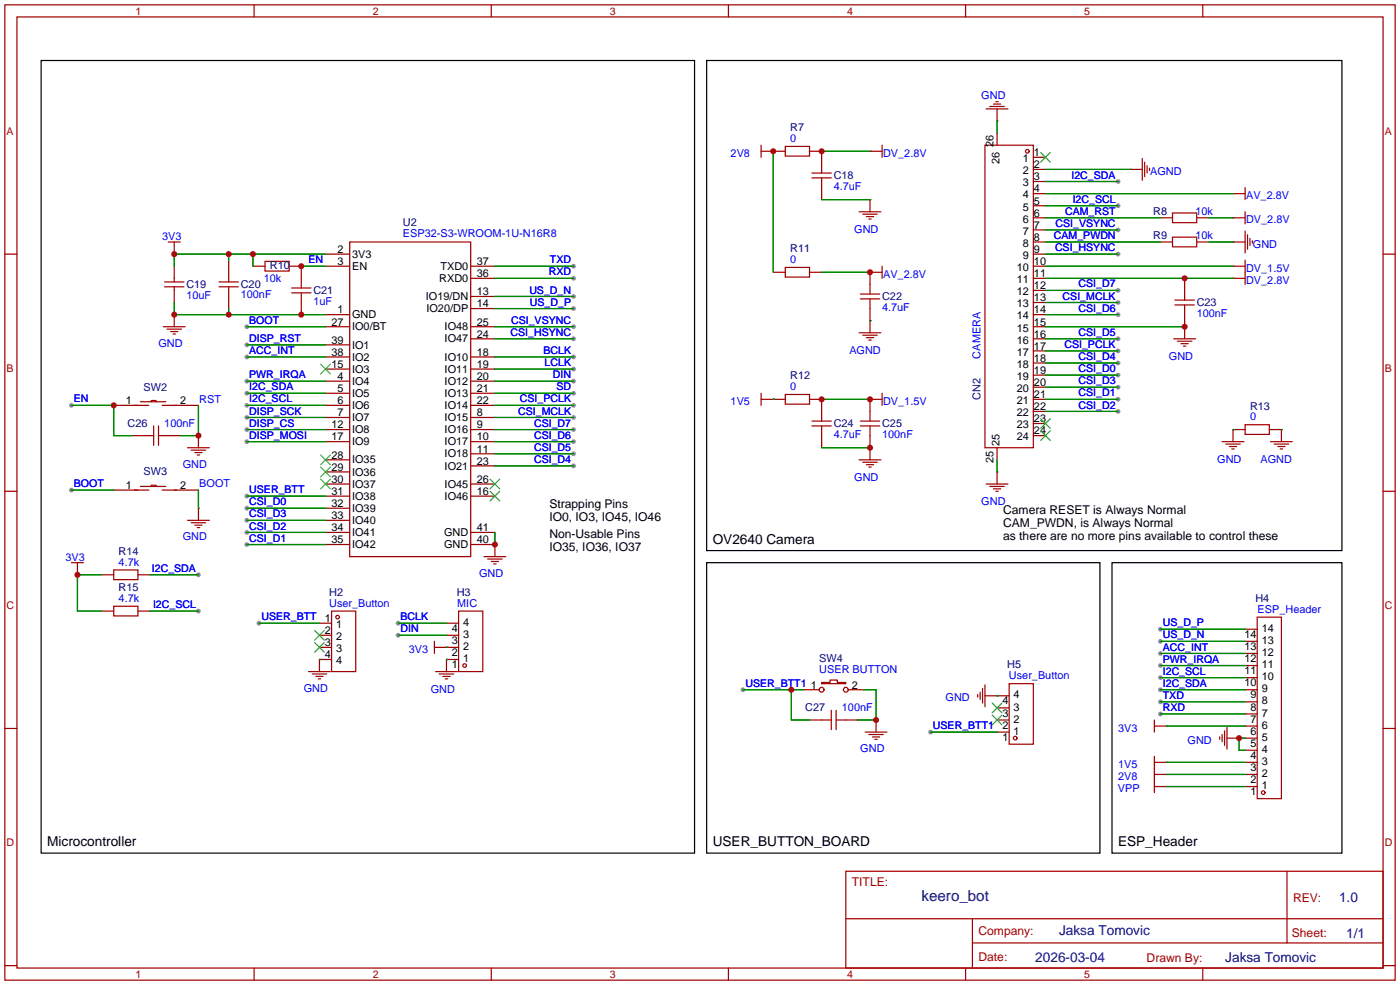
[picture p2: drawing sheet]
<svg xmlns="http://www.w3.org/2000/svg" width="294mm" height="207mm" viewBox="0 0 294 207" stroke-linecap="round" stroke-linejoin="round" font-family="sans-serif">
<g fill="#999">
<circle cx="51.8" cy="68.6" r=".51"/>
<circle cx="15" cy="85.1" r=".51"/>
<circle cx="15" cy="102.9" r=".51"/>
<circle cx="120.4" cy="62.2" r=".51"/>
<circle cx="120.4" cy="64.8" r=".51"/>
<circle cx="51.8" cy="72.4" r=".51"/>
<circle cx="51.8" cy="74.9" r=".51"/>
<circle cx="51.8" cy="80" r=".51"/>
<circle cx="51.8" cy="85.1" r=".51"/>
<circle cx="51.8" cy="82.6" r=".51"/>
<circle cx="51.8" cy="87.6" r=".51"/>
<circle cx="51.8" cy="92.7" r=".51"/>
<circle cx="41.7" cy="120.7" r=".51"/>
<circle cx="41.7" cy="128.3" r=".51"/>
<circle cx="234.7" cy="86.4" r=".51"/>
<circle cx="234.7" cy="83.8" r=".51"/>
<circle cx="234.7" cy="81.3" r=".51"/>
<circle cx="234.7" cy="78.7" r=".51"/>
<circle cx="234.7" cy="76.2" r=".51"/>
<circle cx="234.7" cy="71.1" r=".51"/>
<circle cx="234.7" cy="61" r=".51"/>
<circle cx="234.7" cy="63.5" r=".51"/>
<circle cx="234.7" cy="66" r=".51"/>
<circle cx="234.7" cy="53.3" r=".51"/>
<circle cx="234.7" cy="48.3" r=".51"/>
<circle cx="234.7" cy="43.2" r=".51"/>
<circle cx="234.7" cy="38.1" r=".51"/>
<circle cx="51.8" cy="90.2" r=".51"/>
<circle cx="51.8" cy="104.1" r=".51"/>
<circle cx="120.4" cy="74.9" r=".51"/>
<circle cx="120.4" cy="77.5" r=".51"/>
<circle cx="120.4" cy="80" r=".51"/>
<circle cx="120.4" cy="82.6" r=".51"/>
<circle cx="51.8" cy="109.2" r=".51"/>
<circle cx="51.8" cy="111.8" r=".51"/>
<circle cx="51.8" cy="114.3" r=".51"/>
<circle cx="120.4" cy="95.3" r=".51"/>
<circle cx="120.4" cy="92.7" r=".51"/>
<circle cx="120.4" cy="90.2" r=".51"/>
<circle cx="120.4" cy="87.6" r=".51"/>
<circle cx="51.8" cy="106.7" r=".51"/>
<circle cx="120.4" cy="85.1" r=".51"/>
<circle cx="120.4" cy="97.8" r=".51"/>
<circle cx="120.4" cy="68.6" r=".51"/>
<circle cx="120.4" cy="71.1" r=".51"/>
<circle cx="234.7" cy="73.7" r=".51"/>
<circle cx="156" cy="144.8" r=".51"/>
<circle cx="54.4" cy="130.8" r=".51"/>
<circle cx="195.3" cy="153.7" r=".51"/>
<circle cx="83.6" cy="130.8" r=".51"/>
<circle cx="83.6" cy="133.4" r=".51"/>
<circle cx="120.4" cy="58.4" r=".51"/>
<circle cx="120.4" cy="55.9" r=".51"/>
<circle cx="243.6" cy="139.7" r=".51"/>
<circle cx="243.6" cy="137.2" r=".51"/>
<circle cx="243.6" cy="132.1" r=".51"/>
<circle cx="243.6" cy="134.6" r=".51"/>
<circle cx="243.6" cy="142.2" r=".51"/>
<circle cx="243.6" cy="144.8" r=".51"/>
<circle cx="243.6" cy="147.3" r=".51"/>
<circle cx="243.6" cy="149.9" r=".51"/>
</g>
<g fill="none" stroke="#a10000" stroke-width=".25">
<path d="M1 1h291.9v204.7h-291.9zM3.6 3.6h286.7v199.6h-286.7zM53.3 1v2.6M103.1 1v2.6M152.9 1v2.6M202.7 1v2.6M252.5 1v2.6M159.8 31.8h5M159.8 30.5v2.5M162.3 31.8h.1M164.8 30.7h5.1v2.1h-5.1zM169.9 31.8h2.6v4.5"/>
<path d="M170.4 36.3h4.1M170.4 37.3h4.1M172.5 37.3v4.6M182.6 31.8h.1M182.6 31.8h2.6M185.2 30.5v2.5M206.8 30.5h10.1v63.5h-10.1zM207 22.9h4.6M207.8 22.4h3M208.5 21.8h1.6M209 21.3h.5M209.3 25.4h.1"/>
<path d="M209.3 22.9v2.5M209.3 27.9v2.6M216.9 35.6h2.6M216.9 33h2.6M216.9 38.1h2.6M237.2 35.6h.1M237.2 35.6h2.6M239.8 33.3v4.5M240.3 34v3.1M240.8 34.8v1.5M241.3 35.3v.5M261.4 39.4v2.5"/>
<path d="M1 53.3h2.6M34.5 59.2h4.1M35.3 50.8h2.5M36.6 53.3h.1M36.6 50.8v2.5M36.6 55.9v3.3M46 59.2h4M48 54.6v4.6M53.1 55.9h2.5M55.6 54.9h5.1v2h-5.1zM60.7 55.9h2.5v4.6M68.3 53.3h5.1"/>
<path d="M68.3 55.9h5.1M73.4 50.8h25.4v66h-25.4zM98.8 55.9h5.1M98.8 58.4h5.1M162.3 57.2h2.5M164.8 56.1h5.1v2.1h-5.1zM169.9 57.2h2.6M180.3 44.5h4.6M181.1 45h3M181.9 45.5h1.5M182.4 46h.5M182.6 41.9h.1"/>
<path d="M182.6 57.2h.1M182.6 41.9v2.6M182.6 57.2v4.5M182.6 57.2h2.6M185.2 55.9v2.5M216.9 53.3h2.6M216.9 55.9h2.6M216.9 50.8h2.6M216.9 58.4h2.6M216.9 40.6h2.6M216.9 43.2h2.6M216.9 45.7h2.6"/>
<path d="M216.9 48.3h2.6M243.6 50.8h2.5M243.6 45.7h2.5M246.1 44.7h5.1v2h-5.1zM246.1 49.8h5.1v2h-5.1zM248.7 58.4v4.6M251.2 50.8h2.5M251.2 45.7h2.5M258.8 55.9h.1M258.8 50.8h.1M258.8 40.6h.1M258.8 58.4h.1"/>
<path d="M258.8 45.7h.1M258.8 55.9h2.6M258.8 50.8h2.6M258.8 58.4h2.6M258.8 40.6h2.6M258.8 45.7h2.6M261.4 44.5v2.5M261.4 48.5v4.6M261.4 54.6v5.1M261.9 49.3v3M262.4 50v1.6M262.9 50.5v.6"/>
<path d="M290.3 53.3h2.6M34.3 68.6h4.6M34.5 60.2h4.1M35.1 69.1h3M35.8 69.6h1.5M36.3 70.1h.5M36.6 66h.1M36.6 60.2v3.3M36.6 66v2.6M46 60.2h4M48 60.2v4.6M61.2 60.5h4.1"/>
<path d="M61.2 61.5h4.1M63.2 61.5v4.5M68.3 68.6h5.1M68.3 66h5.1M68.3 77.5h5.1M68.3 74.9h5.1M68.3 72.4h5.1M98.8 68.6h5.1M98.8 64.8h5.1M98.8 62.2h5.1M98.8 71.1h5.1M98.8 77.5h5.1"/>
<path d="M98.8 74.9h5.1M180.3 69.9h4.6M180.6 61.7h4.1M180.6 62.7h4.1M181.1 70.4h3M181.9 70.9h1.5M182.4 71.4h.5M182.6 67.3h.1M182.6 62.7v7.2M216.9 68.6h2.6M216.9 66h2.6M216.9 71.1h2.6"/>
<path d="M216.9 61h2.6M216.9 63.5h2.6M216.9 73.7h2.6M216.9 76.2h2.6M216.9 78.7h2.6M246.4 71.1h4.6M246.6 63h4.1M246.6 64h4.1M247.1 71.6h3.1M247.9 72.1h1.5M248.4 72.6h.5M248.7 68.6h.1"/>
<path d="M248.7 64v7.1M23.9 85.1h7.3M27.7 91.4h4.6M29.5 84.3h5.3M31.7 84.3v-.2h1.1v.2M32.3 89.4v4.1M33.3 89.4v4.1M33.3 91.4h4.5M34 85.1h7.7M39.4 94h4.5M40.1 94.5h3.1M40.9 95h1.5"/>
<path d="M41.4 95.5h.5M41.7 91.4h.1M41.7 91.4v2.6M68.3 85.1h5.1M68.3 90.2h5.1M68.3 92.7h5.1M68.3 87.6h5.1M68.3 82.6h5.1M68.3 80h5.1M68.3 96.5h5.1M68.3 99.1h5.1M98.8 85.1h5.1"/>
<path d="M98.8 90.2h5.1M98.8 95.3h5.1M98.8 92.7h5.1M98.8 87.6h5.1M98.8 82.6h5.1M98.8 80h5.1M98.8 97.8h5.1M159.8 83.8h5M159.8 82.6v2.5M162.3 83.8h.1M164.8 82.8h5.1v2h-5.1zM169.9 83.8h2.6v4.6"/>
<path d="M170.4 88.4h4.1M170.4 89.4h4.1M172.5 89.4v4.6M180.3 96.5h4.6M180.6 88.4h4.1M180.6 89.4h4.1M181.1 97h3M181.9 97.5h1.5M182.4 98h.5M182.6 83.8h.1M182.6 94h.1M182.6 83.8h2.6"/>
<path d="M182.6 83.8v4.6M182.6 89.4v7.1M185.2 82.6v2.5M209.3 99.1h.1M209.3 94v2.5M209.3 99.1v2.5M216.9 91.4h2.6M216.9 81.3h2.6M216.9 83.8h2.6M216.9 86.4h2.6M216.9 88.9h2.6M256.5 92.7h4.6"/>
<path d="M257.3 93.2h3M258.1 93.7h1.5M258.6 94.2h.5M258.8 90.2h.1M258.8 90.2h2.6M258.8 90.2v2.5M261.4 89.2h5v2h-5zM266.4 90.2h2.6M266.7 92.7h4.6M267.5 93.2h3M268.2 93.7h1.5M268.7 94.2h.5"/>
<path d="M269 90.2h.1M269 90.2v2.5M1 103.1h2.6M15 118.1h2.5M16.3 118.1v2.6M23.9 119.6h5.1v2.1h-5.1zM23.9 102.9h7.3M29.5 102.1h5.3M31.7 102.1v-.2h1.1v.2M34 102.9h7.7M39.4 109.2h4.5M40.1 109.7h3.1"/>
<path d="M40.9 110.2h1.5M41.4 110.7h.5M41.7 106.7h.1M41.7 106.7v2.5M68.3 109.2h5.1M68.3 111.8h5.1M68.3 101.6h5.1M68.3 104.1h5.1M68.3 106.7h5.1M68.3 114.3h5.1M98.8 111.8h5.1M98.8 101.6h5.1"/>
<path d="M98.8 104.1h5.1M98.8 114.3h5.1M101.6 116.8h4.6M102.4 117.3h3M103.1 117.9h1.5M103.6 118.4h.5M103.9 114.3h.1M103.9 114.3v2.5M207 101.6h4.6M207.8 102.1h3M208.5 102.6h1.6M209 103.1h.5"/>
<path d="M290.3 103.1h2.6M16.3 120.7h.1M21.3 128.3h2.6M21.3 120.7h2.6M23.9 127.3h5.1v2h-5.1zM29 128.3h2.5M29 120.7h2.5M67.1 138.4h.1M67.1 138.4h2.5M67.1 135.9h2.5M67.1 133.4h2.5M67.1 130.8h2.5"/>
<path d="M67.1 138.4v2.6M69.6 128.3h5.1v12.7h-5.1zM91.2 135.9h5.1M91.2 134.6v2.6M93.7 135.9h.1M93.7 138.4h.1M93.7 138.4h2.6M93.7 133.4h2.6M93.7 130.8h2.6M93.7 138.4v2.6M96.3 128.3h5v12.7h-5zM261.4 139.7h2.5"/>
<path d="M261.4 137.2h2.5M261.4 134.6h2.5M261.4 132.1h2.5M263.9 129.5h5.1v38.1h-5.1zM1 152.9h2.6M64.8 141h4.5M65.5 141.5h3.1M66.3 142h1.5M66.8 142.5h.5M91.4 141h4.6M92.2 141.5h3M93 142h1.5"/>
<path d="M93.5 142.5h.5M168.7 144.8h3.3M169.9 151.1h4.6M172.5 143.3h1.7v-.6h1.6v.6h1.7v.2h-5zM174.5 149.1v4.1M175.5 151.1h4.6M175.5 149.1v4.1M178.1 144.8h3.3M181.6 153.7h4.6M182.4 154.2h3M183.1 154.7h1.6M183.6 155.2h.5"/>
<path d="M183.9 151.1h.1M183.9 151.1v2.6M205.2 145.8v.5M205.7 145.3v1.5M206.2 144.5v3.1M206.8 146.1h5M206.8 143.8v4.5M209.3 146.1h.1M209.3 153.7h2.5M209.3 151.1h2.5M209.3 148.6h2.5M211.8 143.5h5.1v12.7h-5.1z"/>
<path d="M242.3 152.4h2.6M242.3 151.1v2.6M242.3 158.8v7.6M244.9 152.4h.1M256 154.7v.5M256.5 154.2v1.5M257 153.4v3.1M257.6 154.9h2.5M257.6 152.7v4.5M260.1 154.9h.1M261.4 144.8h2.5M261.4 157.5h2.5"/>
<path d="M261.4 154.9h2.5M261.4 152.4h2.5M261.4 149.9h2.5M261.4 147.3h2.5M261.4 142.2h2.5M290.3 152.9h2.6M242.3 165.1h2.6M242.3 162.6h2.6M242.3 160h2.6M244.9 165.1h.1M244.9 160h.1M244.9 162.6h.1"/>
<path d="M261.4 165.1h2.5M261.4 162.6h2.5M261.4 160h2.5M177.5 182.9h112.8v20.3h-112.8zM177.6 192.8h112.6M204.1 197.9h86.1M204.1 192.8v10.2M270.2 182.9v15M1 202.7h2.6M53.3 203.2v2.5M103.1 203.2v2.5M152.9 203.2v2.5"/>
<path d="M202.7 203.2v2.5M252.5 203.2v2.5M290.3 202.7h2.6"/>
<circle cx="215.6" cy="31.8" r=".38"/>
<circle cx="70.9" cy="129.5" r=".38"/>
<circle cx="97.5" cy="139.7" r=".38"/>
<circle cx="172.5" cy="144.8" r=".51"/>
<circle cx="177.5" cy="144.8" r=".51"/>
<circle cx="213.1" cy="154.9" r=".38"/>
<circle cx="265.2" cy="166.4" r=".38"/>
</g>
<g fill="none" stroke="#3c3" stroke-width=".25">
<path d="M218.4 32l2.1 2M220.5 32l-2.1 2M67.3 76.5l2 2M69.3 76.5l-2 2M67.3 95.5l2 2M67.3 98l2 2.1M69.3 95.5l-2 2M69.3 98l-2 2.1M218.4 87.9l2.1 2M218.4 90.4l2.1 2.1M220.5 87.9l-2.1 2M220.5 90.4l-2.1 2.1"/>
<path d="M67.3 100.6l2 2M69.3 100.6l-2 2M102.9 100.6l2 2M102.9 103.1l2 2.1M104.9 100.6l-2 2M104.9 103.1l-2 2.1M66 132.3l2.1 2.1M66 134.9l2.1 2M68.1 132.3l-2.1 2.1M68.1 134.9l-2.1 2M208.3 150.1l2 2M208.3 147.6l2 2"/>
<path d="M210.3 150.1l-2 2M210.3 147.6l-2 2"/>
</g>
<path d="M8.6 12.7h137.2v166.4h-137.2zM148.3 12.7h133.4v102.9h-133.4zM148.3 118.1h82.6v61h-82.6zM233.4 118.1h48.3v61h-48.3z" fill="none" stroke="#000" stroke-width=".25"/>
<g fill="none" stroke="#008700" stroke-width=".25">
<path d="M162.3 31.8v25.4M172.5 31.8h10.1M209.3 25.4v2.5M219.5 35.6h17.7M219.5 38.1h15.2M48 53.3v1.3M53.1 53.3v2.6M63.2 55.9h5.1M68.3 53.3h-31.7v2.6M103.9 55.9h16.5M103.9 58.4h16.5M172.5 41.9h10.1"/>
<path d="M172.5 57.2h10.1M219.5 53.3h15.2M219.5 55.9h39.3M219.5 58.4h39.3M219.5 50.8h24.1M219.5 48.3h15.2M219.5 45.7h24.1M219.5 40.6h39.3M219.5 43.2h15.2M253.7 50.8h5.1M253.7 45.7h5.1M36.6 63.5v2.5h31.7"/>
<path d="M48 64.8v1.2M51.8 68.6h16.5M51.8 72.4h16.5M51.8 74.9h16.5M103.9 68.6h16.5M103.9 62.2h16.5M103.9 64.8h16.5M103.9 74.9h16.5M103.9 71.1h16.5M103.9 77.5h16.5M182.6 67.3h.1M219.5 66h15.2"/>
<path d="M219.5 68.6h29.2M219.5 78.7h15.2M219.5 76.2h15.2M219.5 71.1h15.2M219.5 61h15.2M219.5 63.5h15.2M219.5 73.7h15.2M15 85.1h8.9v6.3h3.8M41.7 85.1v6.3h-3.9M51.8 85.1h16.5M51.8 80h16.5M51.8 82.6h16.5"/>
<path d="M51.8 87.6h16.5M51.8 92.7h16.5M51.8 90.2h16.5M103.9 85.1h16.5M103.9 80h16.5M103.9 82.6h16.5M103.9 87.6h16.5M103.9 92.7h16.5M103.9 90.2h16.5M103.9 95.3h16.5M103.9 97.8h16.5M162.3 83.8h.1"/>
<path d="M172.5 83.8h10.1M172.5 94h10.1M209.3 96.5v2.6M219.5 86.4h15.2M219.5 83.8h15.2M219.5 81.3h15.2M258.8 90.2h.1M269 90.2h.1M15 102.9h8.9M41.7 102.9v3.8M51.8 104.1h16.5M51.8 109.2h16.5"/>
<path d="M51.8 111.8h16.5M51.8 114.3h16.5M51.8 106.7h16.5M103.9 111.8v2.5M21.3 120.7h-5v7.6h5M31.5 120.7h10.2M31.5 128.3h10.2M54.4 130.8h12.7M67.1 138.4h.1M83.6 130.8h10.1M83.6 133.4h10.1M93.7 138.4h.1"/>
<path d="M93.7 135.9h.1M243.6 139.7h17.8M243.6 137.2h17.8M243.6 132.1h17.8M243.6 134.6h17.8M156 144.8h12.7M166.1 144.8v6.3h3.8M181.4 144.8h2.5v6.3h-3.8M195.3 153.7h14M209.3 146.1h.1M243.6 144.8h17.8M243.6 142.2h17.8"/>
<path d="M243.6 147.3h17.8M243.6 149.9h17.8M244.9 152.4h16.5M261.4 154.9h-1.3v2.6h1.3M244.9 160h16.5M244.9 162.6h16.5M244.9 165.1h16.5"/>
</g>
<g fill="#c00">
<circle cx="63.2" cy="66" r=".63"/>
<circle cx="48" cy="66" r=".63"/>
<circle cx="36.6" cy="66" r=".63"/>
<circle cx="36.6" cy="53.3" r=".63"/>
<circle cx="53.1" cy="53.3" r=".63"/>
<circle cx="48" cy="53.3" r=".63"/>
<circle cx="63.2" cy="55.9" r=".63"/>
<circle cx="23.9" cy="85.1" r=".63"/>
<circle cx="41.7" cy="91.4" r=".63"/>
<circle cx="103.9" cy="114.3" r=".63"/>
<circle cx="16.3" cy="120.6" r=".63"/>
<circle cx="248.7" cy="68.6" r=".63"/>
<circle cx="248.7" cy="58.4" r=".63"/>
<circle cx="172.5" cy="31.7" r=".63"/>
<circle cx="182.6" cy="57.1" r=".63"/>
<circle cx="162.3" cy="31.7" r=".63"/>
<circle cx="182.6" cy="94" r=".63"/>
<circle cx="182.6" cy="83.8" r=".63"/>
<circle cx="172.5" cy="83.8" r=".63"/>
<circle cx="183.9" cy="151.1" r=".63"/>
<circle cx="166.1" cy="144.8" r=".63"/>
<circle cx="260.1" cy="154.9" r=".63"/>
</g>
<text font-size="3.2" fill="#000080" x="193.5" y="189.2">keero_bot</text>
<g font-size="2.9">
<text x="149.6" y="114.1">OV2640 Camera</text>
<text x="9.9" y="177.6">Microcontroller</text>
<text x="149.6" y="177.6">USER_BUTTON_BOARD</text>
<text x="234.7" y="177.6">ESP_Header</text>
</g>
<g font-size="2.9" fill="#000080">
<text x="281.1" y="189.4">1.0</text>
<text x="222.3" y="196.3">Jaksa Tomovic</text>
<text x="282.6" y="196.8">1/1</text>
<text x="217.3" y="201.9">2026-03-04</text>
<text x="257.2" y="201.8">Jaksa Tomovic</text>
</g>
<g font-size="2.5">
<text x="115.3" y="106.5">Strapping Pins</text>
<text x="210.6" y="107.8">Camera RESET is Always Normal</text>
<text x="115.3" y="109.4">IO0, IO3, IO45, IO46</text>
<text x="115.3" y="112.9">Non-Usable Pins</text>
<text x="210.6" y="110.6">CAM_PWDN, is Always Normal</text>
<text x="210.6" y="113.5">as there are no more pins available to control these</text>
<text x="115.3" y="115.7">IO35, IO36, IO37</text>
</g>
<g font-size="2.5" fill="#a00000">
<text x="178.8" y="186">TITLE:</text>
<text x="271.4" y="189.4">REV:</text>
<text x="205.4" y="196.3">Company:</text>
<text x="271.2" y="196.7">Sheet:</text>
<text x="205.4" y="201.8">Date:</text>
<text x="240.7" y="201.9">Drawn By:</text>
</g>
<g font-size="2.3" fill="#00f">
<text x="206" y="20.7">GND</text>
<text x="165.9" y="29.8">0</text>
<text x="153.4" y="32.9">2V8</text>
<text x="185.4" y="32.9">DV_2.8V</text>
<text x="175" y="39.8">4.7uF</text>
<text x="241.4" y="36.7">AGND</text>
<text x="261.6" y="41.8">AV_2.8V</text>
<text x="250.9" y="45.1">10k</text>
<text x="261.6" y="46.9">DV_2.8V</text>
<text x="34" y="50.4">3V3</text>
<text x="84.6" y="49.8">ESP32-S3-WROOM-1U-N16R8</text>
<text x="179.3" y="48.9">GND</text>
<text x="250.9" y="50.2">10k</text>
<text x="263" y="52">GND</text>
<text x="55.4" y="59.1">10k</text>
<text x="165.9" y="55.2">0</text>
<text x="185.4" y="58.3">AV_2.8V</text>
<text x="261.6" y="57.1">DV_1.5V</text>
<text x="261.6" y="59.6">DV_2.8V</text>
<text x="39.1" y="62.7">10uF</text>
<text x="50.5" y="62.6">100nF</text>
<text x="65.8" y="63.9">1uF</text>
<text x="185.2" y="65.2">4.7uF</text>
<text x="251.2" y="66.5">100nF</text>
<text x="33.3" y="72.8">GND</text>
<text x="178.3" y="74.3">AGND</text>
<text x="205.8" y="75.3" transform="rotate(-90 205.8 75.3)">CAMERA</text>
<text x="245.4" y="75.6">GND</text>
<text x="165.9" y="81.9">0</text>
<text x="34.5" y="89.6">100nF</text>
<text x="41.8" y="84.5">RST</text>
<text x="153.4" y="85">1V5</text>
<text x="185.4" y="85">DV_1.5V</text>
<text x="262.4" y="88.3">0</text>
<text x="175" y="91.9">4.7uF</text>
<text x="185.2" y="91.9">100nF</text>
<text x="38.4" y="98.2">GND</text>
<text x="179.3" y="101">GND</text>
<text x="255.5" y="97.2">GND</text>
<text x="264.6" y="97.3">AGND</text>
<text x="41.8" y="102.3">BOOT</text>
<text x="206" y="106.1">GND</text>
<text x="38.4" y="113.4">GND</text>
<text x="13.7" y="117.8">3V3</text>
<text x="24.9" y="118.7">4.7k</text>
<text x="100.6" y="121.1">GND</text>
<text x="24.9" y="126.4">4.7k</text>
<text x="69.1" y="127.4">User_Button</text>
<text x="96" y="127.4">MIC</text>
<text x="264" y="128.6">ESP_Header</text>
<text x="85.8" y="137.1">3V3</text>
<text x="172" y="141.3">USER BUTTON</text>
<text x="211.8" y="142.6">User_Button</text>
<text x="63.8" y="145.2">GND</text>
<text x="90.4" y="145.5">GND</text>
<text x="176.7" y="149.3">100nF</text>
<text x="198.5" y="147.2">GND</text>
<text x="234.7" y="153.6">3V3</text>
<text x="180.6" y="157.9">GND</text>
<text x="234.7" y="161.2">1V5</text>
<text x="249.3" y="156.1">GND</text>
<text x="234.7" y="166.3">VPP</text>
<text x="234.7" y="163.7">2V8</text>
</g>
<g font-size="2.3" fill="#000080">
<text x="165.9" y="27.6">R7</text>
<text x="175" y="37.5">C18</text>
<text x="84.6" y="47.5">U2</text>
<text x="242.1" y="45.1">R8</text>
<text x="165.9" y="53">R11</text>
<text x="242.1" y="50.2">R9</text>
<text x="56.6" y="56.6">R10</text>
<text x="39.1" y="60.4">C19</text>
<text x="50.5" y="60.5">C20</text>
<text x="65.8" y="61.7">C21</text>
<text x="185.2" y="62.9">C22</text>
<text x="251.2" y="64.3">C23</text>
<text x="30.2" y="82">SW2</text>
<text x="165.9" y="79.6">R12</text>
<text x="205.8" y="84" transform="rotate(-90 205.8 84)">CN2</text>
<text x="26.8" y="89.6">C26</text>
<text x="175" y="89.6">C24</text>
<text x="185.2" y="89.7">C25</text>
<text x="262.4" y="86">R13</text>
<text x="30.2" y="99.8">SW3</text>
<text x="24.9" y="116.5">R14</text>
<text x="24.9" y="124.1">R15</text>
<text x="69.1" y="125.1">H2</text>
<text x="95.9" y="125.1">H3</text>
<text x="263.5" y="126.4">H4</text>
<text x="172" y="139.1">SW4</text>
<text x="211.4" y="140.3">H5</text>
<text x="169" y="149.3">C27</text>
</g>
<g font-size="2.3">
<text x="208.6" y="30.8" transform="rotate(-90 208.6 30.8)">26</text>
<text x="209.8" y="34.4" transform="rotate(-90 209.8 34.4)">26</text>
<text x="214.7" y="34">1</text>
<text x="217" y="32.8">1</text>
<text x="217" y="35.3">2</text>
<text x="214.7" y="36.6">2</text>
<text x="214.7" y="39.1">3</text>
<text x="214.7" y="41.7">4</text>
<text x="217" y="37.8">3</text>
<text x="217" y="40.4">4</text>
<text x="214.7" y="44.2">5</text>
<text x="214.7" y="46.7">6</text>
<text x="217" y="42.9">5</text>
<text x="217" y="45.5">6</text>
<text x="70.9" y="53.1">2</text>
<text x="214.7" y="49.3">7</text>
<text x="214.7" y="51.8">8</text>
<text x="217" y="48">7</text>
<text x="217" y="50.5">8</text>
<text x="217" y="53.1">9</text>
<text x="70.9" y="55.6">3</text>
<text x="73.9" y="56.6">EN</text>
<text x="73.9" y="54.1">3V3</text>
<text x="92.2" y="59.2">RXD0</text>
<text x="92.5" y="56.6">TXD0</text>
<text x="100.1" y="58.2">36</text>
<text x="100.1" y="55.6">37</text>
<text x="213.4" y="56.9">10</text>
<text x="213.4" y="59.4">11</text>
<text x="214.7" y="54.4">9</text>
<text x="217" y="55.6">10</text>
<text x="217" y="58.2">11</text>
<text x="70.9" y="65.8">1</text>
<text x="89.4" y="63">IO19/DN</text>
<text x="89.5" y="65.5">IO20/DP</text>
<text x="100.1" y="64.5">14</text>
<text x="100.1" y="62">13</text>
<text x="213.4" y="62">12</text>
<text x="213.4" y="64.5">13</text>
<text x="217" y="60.7">12</text>
<text x="217" y="63.2">13</text>
<text x="217" y="65.8">14</text>
<text x="69.6" y="68.3">27</text>
<text x="73.9" y="66.8">GND</text>
<text x="73.9" y="69.3">IO0/BT</text>
<text x="93.3" y="69.3">IO48</text>
<text x="93.3" y="71.9">IO47</text>
<text x="100.1" y="68.3">25</text>
<text x="100.1" y="70.9">24</text>
<text x="213.4" y="67.1">14</text>
<text x="213.4" y="69.6">15</text>
<text x="217" y="68.3">15</text>
<text x="217" y="70.9">16</text>
<text x="69.6" y="77.2">15</text>
<text x="69.6" y="74.7">38</text>
<text x="69.6" y="72.1">39</text>
<text x="73.9" y="75.7">IO2</text>
<text x="73.9" y="73.2">IO1</text>
<text x="93.3" y="75.7">IO10</text>
<text x="100.1" y="77.2">19</text>
<text x="100.1" y="74.7">18</text>
<text x="213.4" y="72.1">16</text>
<text x="213.4" y="74.7">17</text>
<text x="213.4" y="77.2">18</text>
<text x="217" y="73.4">17</text>
<text x="217" y="75.9">18</text>
<text x="70.9" y="82.3">5</text>
<text x="70.9" y="79.8">4</text>
<text x="73.9" y="83.3">IO5</text>
<text x="73.9" y="80.8">IO4</text>
<text x="73.9" y="78.2">IO3</text>
<text x="93.3" y="83.3">IO13</text>
<text x="93.3" y="80.8">IO12</text>
<text x="93.3" y="78.2">IO11</text>
<text x="100.1" y="82.3">21</text>
<text x="100.1" y="79.8">20</text>
<text x="213.4" y="79.8">19</text>
<text x="213.4" y="82.3">20</text>
<text x="217" y="78.5">19</text>
<text x="217" y="81">20</text>
<text x="217" y="83.6">21</text>
<text x="26.4" y="84.8">1</text>
<text x="37.8" y="84.8">2</text>
<text x="69.6" y="89.9">12</text>
<text x="70.9" y="87.4">7</text>
<text x="70.9" y="84.8">6</text>
<text x="73.9" y="88.4">IO7</text>
<text x="73.9" y="85.9">IO6</text>
<text x="93.3" y="88.4">IO15</text>
<text x="93.3" y="85.9">IO14</text>
<text x="100.1" y="89.9">9</text>
<text x="100.1" y="87.4">8</text>
<text x="100.1" y="84.8">22</text>
<text x="213.4" y="84.8">21</text>
<text x="213.4" y="87.4">22</text>
<text x="213.4" y="89.9">23</text>
<text x="217" y="86.1">22</text>
<text x="217" y="88.6">23</text>
<text x="69.6" y="92.5">17</text>
<text x="73.9" y="90.9">IO8</text>
<text x="73.9" y="93.5">IO9</text>
<text x="93.3" y="93.5">IO17</text>
<text x="93.3" y="90.9">IO16</text>
<text x="100.1" y="95">11</text>
<text x="100.1" y="92.5">10</text>
<text x="209.8" y="93.5" transform="rotate(-90 209.8 93.5)">25</text>
<text x="213.4" y="92.5">24</text>
<text x="217" y="91.2">24</text>
<text x="69.6" y="96.3">28</text>
<text x="69.6" y="98.8">29</text>
<text x="69.6" y="101.3">30</text>
<text x="73.9" y="97.3">IO35</text>
<text x="73.9" y="99.8">IO36</text>
<text x="93.3" y="96">IO18</text>
<text x="93.3" y="98.6">IO21</text>
<text x="100.1" y="101.3">26</text>
<text x="100.1" y="97.5">23</text>
<text x="208.6" y="97.1" transform="rotate(-90 208.6 97.1)">25</text>
<text x="26.4" y="102.6">1</text>
<text x="37.8" y="102.6">2</text>
<text x="69.6" y="103.9">31</text>
<text x="69.6" y="106.4">32</text>
<text x="73.9" y="102.4">IO37</text>
<text x="73.9" y="104.9">IO38</text>
<text x="73.9" y="107.4">IO39</text>
<text x="93.3" y="102.4">IO45</text>
<text x="93.3" y="104.9">IO46</text>
<text x="100.1" y="103.9">16</text>
<text x="69.6" y="109">33</text>
<text x="69.6" y="111.5">34</text>
<text x="73.9" y="110">IO40</text>
<text x="73.9" y="112.5">IO41</text>
<text x="93.2" y="112.5">GND</text>
<text x="100.1" y="111.5">41</text>
<text x="69.6" y="114">35</text>
<text x="73.9" y="115.1">IO42</text>
<text x="93.2" y="115.1">GND</text>
<text x="100.1" y="114">40</text>
<text x="68.2" y="130.6">1</text>
<text x="70.5" y="131.8">1</text>
<text x="97.2" y="131.4">4</text>
<text x="68.2" y="133.1">2</text>
<text x="68.2" y="135.6">3</text>
<text x="70.5" y="134.4">2</text>
<text x="70.5" y="136.9">3</text>
<text x="94.9" y="137.7">2</text>
<text x="94.9" y="135.2">3</text>
<text x="94.9" y="132.6">4</text>
<text x="97.2" y="136.4">2</text>
<text x="97.2" y="133.9">3</text>
<text x="261.2" y="136.4">13</text>
<text x="261.2" y="133.9">14</text>
<text x="264.8" y="137.7">12</text>
<text x="264.8" y="135.2">13</text>
<text x="264.8" y="132.6">14</text>
<text x="68.2" y="138.2">4</text>
<text x="70.5" y="139.4">4</text>
<text x="94.9" y="140.3">1</text>
<text x="97.2" y="139">1</text>
<text x="261.2" y="141.5">11</text>
<text x="261.2" y="139">12</text>
<text x="264.8" y="142.8">10</text>
<text x="264.8" y="140.3">11</text>
<text x="170.2" y="144.5">1</text>
<text x="178.8" y="144.5">2</text>
<text x="210.4" y="147.9">4</text>
<text x="212.8" y="149.1">3</text>
<text x="212.8" y="146.6">4</text>
<text x="261.2" y="144.1">10</text>
<text x="262.5" y="149.1">8</text>
<text x="262.5" y="146.6">9</text>
<text x="264.8" y="147.9">8</text>
<text x="264.8" y="145.3">9</text>
<text x="210.4" y="155.5">1</text>
<text x="210.4" y="153">2</text>
<text x="210.4" y="150.4">3</text>
<text x="212.8" y="154.2">1</text>
<text x="212.8" y="151.7">2</text>
<text x="262.5" y="154.2">6</text>
<text x="262.5" y="151.7">7</text>
<text x="264.8" y="155.5">5</text>
<text x="264.8" y="153">6</text>
<text x="264.8" y="150.4">7</text>
<text x="262.5" y="161.8">3</text>
<text x="262.5" y="159.3">4</text>
<text x="262.5" y="156.8">5</text>
<text x="264.8" y="160.6">3</text>
<text x="264.8" y="158">4</text>
<text x="262.5" y="166.9">1</text>
<text x="262.5" y="164.4">2</text>
<text x="264.8" y="165.7">1</text>
<text x="264.8" y="163.1">2</text>
</g>
<g font-size="2.2" fill="#a00000">
<text x="28.4" y="3.1">1</text>
<text x="78.2" y="3.1">2</text>
<text x="128" y="3.1">3</text>
<text x="177.8" y="3.1">4</text>
<text x="227.6" y="3.1">5</text>
<text x="1.4" y="28.3">A</text>
<text x="290.7" y="28.3">A</text>
<text x="1.4" y="78.1">B</text>
<text x="290.7" y="78.1">B</text>
<text x="1.4" y="127.9">C</text>
<text x="290.7" y="127.9">C</text>
<text x="1.4" y="177.7">D</text>
<text x="290.7" y="177.7">D</text>
<text x="28.4" y="205.2">1</text>
<text x="78.2" y="205.2">2</text>
<text x="128" y="205.2">3</text>
<text x="177.8" y="205.2">4</text>
<text x="227.6" y="205.2">5</text>
</g>
<g font-size="2.2" fill="#00f">
<text x="224.9" y="37.5">I2C_SDA</text>
<text x="221.6" y="47.6">CSI_VSYNC</text>
<text x="223.6" y="45.1">CAM_RST</text>
<text x="225.2" y="42.6">I2C_SCL</text>
<text x="221.2" y="50.2">CAM_PWDN</text>
<text x="221.5" y="52.7">CSI_HSYNC</text>
<text x="64.7" y="55.3">EN</text>
<text x="115.2" y="57.8">RXD</text>
<text x="115.4" y="55.3">TXD</text>
<text x="111.1" y="61.6">US_D_N</text>
<text x="111.2" y="64.2">US_D_P</text>
<text x="223.1" y="62.9">CSI_MCLK</text>
<text x="226.4" y="60.3">CSI_D7</text>
<text x="226.4" y="65.4">CSI_D6</text>
<text x="52.3" y="68">BOOT</text>
<text x="52.3" y="71.8">DISP_RST</text>
<text x="107.2" y="70.5">CSI_HSYNC</text>
<text x="107.3" y="68">CSI_VSYNC</text>
<text x="226.4" y="70.5">CSI_D5</text>
<text x="52.3" y="74.3">ACC_INT</text>
<text x="114.1" y="74.3">BCLK</text>
<text x="114.3" y="76.9">LCLK</text>
<text x="223.4" y="73">CSI_PCLK</text>
<text x="226.4" y="75.6">CSI_D4</text>
<text x="52.3" y="79.4">PWR_IRQA</text>
<text x="52.3" y="81.9">I2C_SDA</text>
<text x="116.1" y="79.4">DIN</text>
<text x="116.8" y="81.9">SD</text>
<text x="226.4" y="83.2">CSI_D1</text>
<text x="226.4" y="80.7">CSI_D3</text>
<text x="226.4" y="78.1">CSI_D0</text>
<text x="15.5" y="84.5">EN</text>
<text x="52.3" y="84.5">I2C_SCL</text>
<text x="52.3" y="87">DISP_SCK</text>
<text x="52.3" y="89.6">DISP_CS</text>
<text x="108.8" y="87">CSI_MCLK</text>
<text x="109.1" y="84.5">CSI_PCLK</text>
<text x="112.1" y="89.6">CSI_D7</text>
<text x="226.4" y="85.7">CSI_D2</text>
<text x="52.3" y="92.1">DISP_MOSI</text>
<text x="112.1" y="94.6">CSI_D5</text>
<text x="112.1" y="92.1">CSI_D6</text>
<text x="112.1" y="97.2">CSI_D4</text>
<text x="15.5" y="102.3">BOOT</text>
<text x="52.3" y="103.5">USER_BTT</text>
<text x="52.3" y="106.1">CSI_D0</text>
<text x="52.3" y="108.6">CSI_D3</text>
<text x="52.3" y="111.1">CSI_D2</text>
<text x="52.3" y="113.7">CSI_D1</text>
<text x="31.9" y="120">I2C_SDA</text>
<text x="32.1" y="127.7">I2C_SCL</text>
<text x="54.9" y="130.2">USER_BTT</text>
<text x="84.1" y="130.2">BCLK</text>
<text x="244.1" y="131.5">US_D_P</text>
<text x="84.1" y="132.7">DIN</text>
<text x="244.1" y="136.5">ACC_INT</text>
<text x="244.1" y="134">US_D_N</text>
<text x="244.1" y="139.1">PWR_IRQA</text>
<text x="244.1" y="141.6">I2C_SCL</text>
<text x="156.5" y="144.2">USER_BTT1</text>
<text x="244.1" y="144.2">I2C_SDA</text>
<text x="244.1" y="146.7">TXD</text>
<text x="244.1" y="149.2">RXD</text>
<text x="195.8" y="153.1">USER_BTT1</text>
</g>
</svg>
